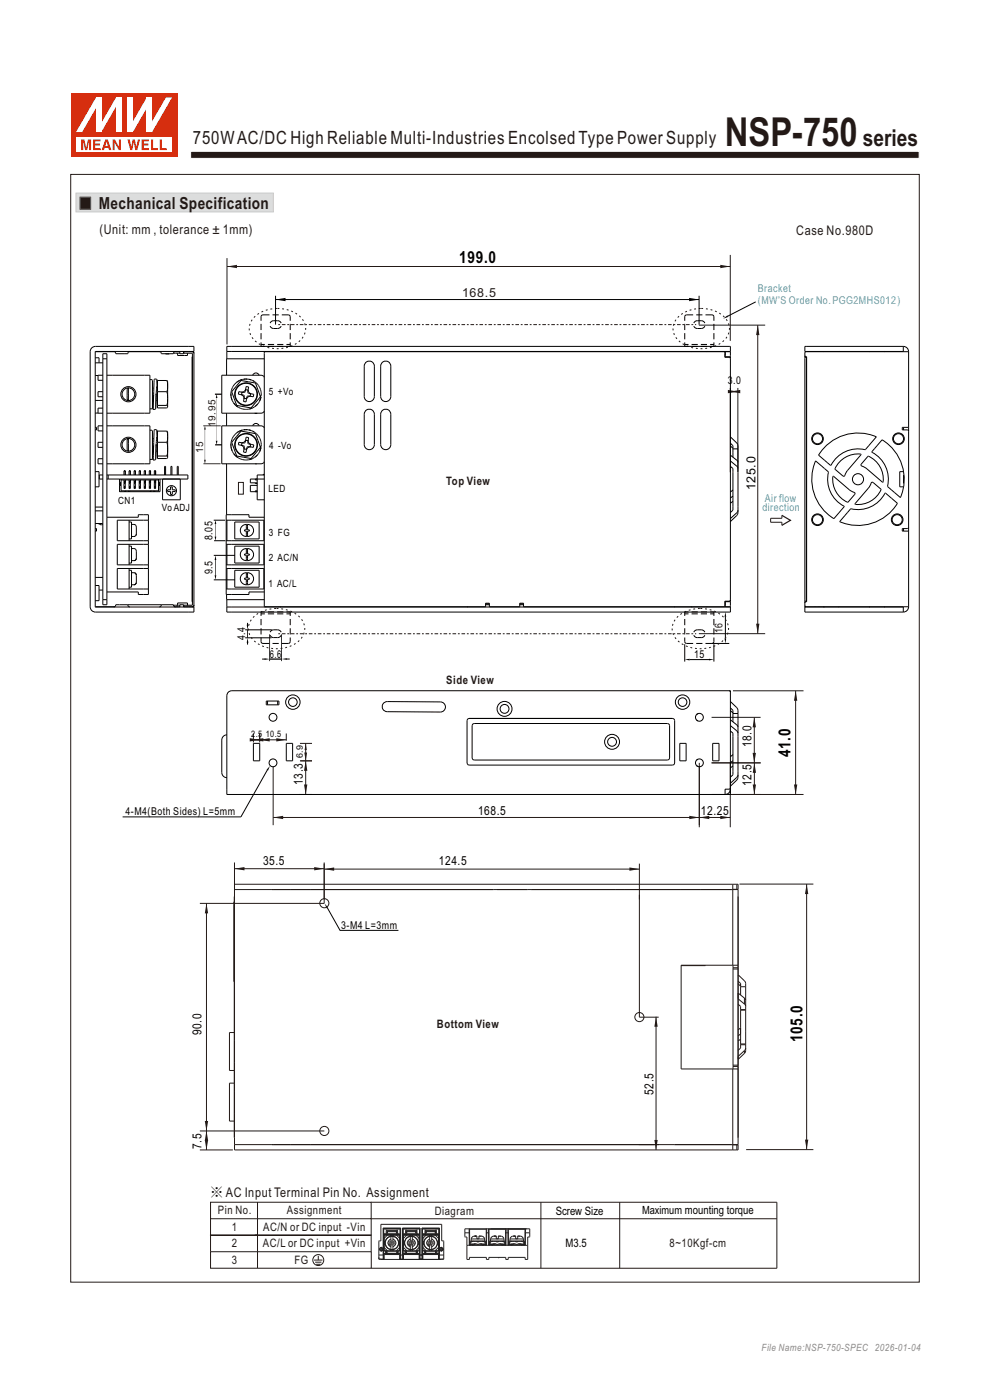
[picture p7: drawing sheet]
<svg xmlns="http://www.w3.org/2000/svg" width="210mm" height="297mm" viewBox="0 0 210 297" stroke-linecap="round" stroke-linejoin="round" font-family="sans-serif">
<path d="M16.1 41h41.9v4h-41.9z" fill-rule="evenodd" fill="#dcdddd" stroke="#c9cacb" stroke-width=".21"/>
<g fill="#231916" stroke="#595857" stroke-width=".21">
<path d="M17 41.8h2.2v2.6h-2.2z" fill-rule="evenodd"/>
<path d="M17 41.8h2.2v2.6h-2.2z" fill-rule="evenodd"/>
</g>
<path d="M40.4 32.1h154.6v1.5h-154.6z" fill-rule="evenodd" fill="#231916" stroke="#fff" stroke-width=".21"/>
<path d="M15 19.8h22.6v13.6h-22.6z" fill-rule="evenodd" fill="#d62e0f"/>
<path d="M16.1 29.1h20.4v3.1h-20.4z" fill-rule="evenodd" fill="#fff"/>
<g fill="#d62e0f">
<path d="M27 29.6h.5l.3 1.6 .3-1.6h.5l.3 1.6 .4-1.6h.4l-.6 2.2h-.4l-.3-1.7-.4 1.7h-.4z" fill-rule="evenodd"/>
<path d="M30 29.6h1.6v.4h-1.1v.5h1v.3h-1v.6h1.1v.4h-1.6z" fill-rule="evenodd"/>
<path d="M32 29.6h.5v1.8h1v.4h-1.5z" fill-rule="evenodd"/>
<path d="M33.9 29.6h.4v1.8h1.1v.4h-1.5z" fill-rule="evenodd"/>
<path d="M17.2 29.6h.7l.4 1.8 .4-1.8h.6v2.2h-.4v-1.9l-.4 1.9h-.4l-.5-1.9v1.9h-.4z" fill-rule="evenodd"/>
<path d="M19.7 29.6h1.6v.4h-1.1v.5h1v.3h-1v.6h1.2v.4h-1.7z" fill-rule="evenodd"/>
<path d="M22.6 30.1l.3 .9h-.6zM22.3 29.6l-.7 2.2h.5l.1-.4h.8l.1 .4h.5l-.7-2.2z" fill-rule="evenodd"/>
<path d="M23.9 29.6h.5l.8 1.5v-1.5h.4v2.2h-.4l-.9-1.6v1.6h-.4z" fill-rule="evenodd"/>
</g>
<g fill="#fff">
<path d="M24.6 20.7h1.1v7.3h-1.1z" fill-rule="evenodd"/>
<path d="M24.6 20.7h1.1l-4.2 7.3h-1.1z" fill-rule="evenodd"/>
<path d="M20.4 20.7h1.1v7.3h-1.1z" fill-rule="evenodd"/>
<path d="M20.4 20.7h1.1v.3l-4.1 7h-1.3z" fill-rule="evenodd"/>
<path d="M31.1 20.7h1.2v7.3h-1.2z" fill-rule="evenodd"/>
<path d="M35.2 20.7h1.3l-4.2 7.3h-1.2v-.3z" fill-rule="evenodd"/>
<path d="M27 20.7h1.2v7.3h-1.2z" fill-rule="evenodd"/>
<path d="M31.1 20.7h1.2v.3l-4.1 7h-1.1v-.3z" fill-rule="evenodd"/>
</g>
<path d="M48.1 54.8v18.3M48.1 56.5h106.8M154.9 54.1v18.2" fill="none" stroke="#231916" stroke-width=".21"/>
<g fill="#231916">
<path d="M48.1 56.5l2.2-.3v.7z"/>
<path d="M152.8 56.2l2.1 .3-2.1 .4z"/>
</g>
<path d="M154.9 82.3v17.9M154.9 83.1h1.6M156.5 82.3v17.8" fill="none" stroke="#231916" stroke-width=".21"/>
<g fill="#231916">
<path d="M154.4 82.7l2.1 .4-2.1 .3z"/>
<path d="M154.9 83.1l2.1-.4v.7z"/>
</g>
<path d="M148.2 69h14.1M160.7 69v65.4M148.2 134.4h14.1" fill="none" stroke="#231916" stroke-width=".21"/>
<g fill="#231916">
<path d="M160.7 69l.4 2.1h-.7z"/>
<path d="M160.4 132.3h.7l-.4 2.1z"/>
</g>
<g fill="none" stroke="#000" stroke-width=".21">
<path d="M55.4 68.7v1.3M55.4 70.7v1.3M55.4 72.6v.9h.8M55.4 73.1h.8M56.8 73.5h1.3M56.8 73.1h1.3M57.2 66.8l-1.6 .1-.2 .2v1M57.3 69.2l.3 .4 .5 .1h1l.5-.5M57.3 68.5l.2-.3 .4-.2 1.2 .1 .5 .4M57.8 66.8h1.3M58.4 62.7v6.2M58.4 63.5h89.9"/>
<path d="M58.8 73.5h1.3M58.8 73.1h1.3M59.8 66.8l1.6 .1 .2 .2v1M60.8 73.1h.8M61.6 68.7v1.3M61.6 70.7v1.3M61.6 72.6v.9h-.8M145.2 68.7v1.3M145.2 70.7v1.3M145.2 72.6v.9h.8M145.2 73.1h.8M146.7 73.5h1.3"/>
<path d="M146.7 73.1h1.3M147 66.8l-1.6 .1-.2 .2v1M147.2 69.2l.3 .4 .4 .1h1.1l.5-.5M147.2 68.5l.2-.3 .4-.2 1.2 .1 .5 .4M147.7 66.8h1.3M148.3 62.7v6.2M148.7 73.5h1.3M148.7 73.1h1.3M149.6 66.8l1.7 .1 .1 .2v1M150.6 73.1h.8M151.4 68.7v1.3M151.4 70.7v1.3"/>
<path d="M151.4 72.6v.9h-.8M160.3 64l-5.9 3.1M52 133.6h5.7M52 135.3h5.6M52.5 132.1v.7M52.5 133.6v1.7M52.5 136.1v.6M55.4 135.2v1l.2 .2 1.6 .1M55.4 131.3v1.3M55.4 133.3v1.3M55.4 130.2h.8M55.6 139.8h.6"/>
<path d="M56.2 129.8h-.8v.9M56.8 129.8h1.3M56.8 130.2h1.3M57.2 134.6v5.7M57.2 139.8h2.5M57.3 134.1l.3-.4 .5-.1h1l.5 .5M57.3 134.8l.2 .3 .4 .2 1.2-.1 .5-.4M57.8 136.5h1.3M58.8 129.8h1.3M58.8 130.2h1.3M59.7 134.6v5.7M60.7 139.8h.8"/>
<path d="M60.8 129.8h.8v.9M60.8 130.2h.8M61.6 135.2v1l-.2 .2-1.6 .1M61.6 131.3v1.3M61.6 133.3v1.3M145.2 135.2v1l.2 .2 1.6 .1M145.2 130.2h.8M145.2 131.3v1.3M145.2 133.3v1.3M145.2 136.7v3.7M146 129.8h-.8v.9M146.3 139.9h4.1"/>
<path d="M146.7 129.8h1.3M146.7 130.2h1.3M147.2 134.1l.3-.4 .4-.1h1.1l.5 .5M147.2 134.8l.2 .3 .4 .2 1.2-.1 .5-.4M147.7 136.5h1.3M148.7 129.8h1.3M148.7 130.2h1.3M149.6 136.5h5.1M150.6 129.8h.8v.9M150.6 130.2h.8M151.4 135.2v1l-.4 .3M151.4 131.3v1.3"/>
<path d="M151.4 133.3v1.3M151.4 136.7v3.7M153.9 130.9v4.6"/>
</g>
<path d="M58.4 63.5l2.2-.3v.7zM146.2 63.2l2.1 .3-2.1 .4zM153.4 67.6l.9-.7 .2 .3zM52.3 132.5h.4l-.2 1.1zM52.5 135.3l.2 1.1h-.4zM56.1 139.6l1.1 .2-1.1 .2zM59.8 139.8l1-.2v.4zM145.2 139.9l1.1-.1v.3zM150.4 139.8l1 .1-1 .2zM153.7 135.5h.3l-.1 1zM153.9 129.8l.1 1.1h-.3z" fill="#000"/>
<path d="M59 68.9h88.7M59 134.4h88.7" fill="none" stroke="#231916" stroke-width=".21" stroke-dasharray=".4 .4 .8 .4" stroke-linecap="butt"/>
<path d="M54.3 67a7.5 7.5 0 0 1 9.7 .5 3.5 3.5 0 0 1-1.3 5.5 7.5 7.5 0 0 1-9-1.1 3.3 3.3 0 0 1 .6-4.9zM144.2 67a7.5 7.5 0 0 1 9.7 .5 3.5 3.5 0 0 1-1.3 5.5 7.5 7.5 0 0 1-9-1.1 3.3 3.3 0 0 1 .6-4.9zM54.1 130.6a7.5 7.5 0 0 1 9.7 .6 3.5 3.5 0 0 1-1.3 5.4 7.5 7.5 0 0 1-9-1.1 3.3 3.3 0 0 1 .6-4.9zM144 130.6a7.5 7.5 0 0 1 9.7 .6 3.5 3.5 0 0 1-1.3 5.4 7.5 7.5 0 0 1-9-1.1 3.3 3.3 0 0 1 .6-4.9z" fill="none" stroke="#231916" stroke-width=".21" stroke-dasharray=".4 .6" stroke-linecap="butt"/>
<path d="M57.9 162.6v12.5M57.9 173.4h90.4M148.3 162.6v12.5" fill="none" stroke="#231916" stroke-width=".21"/>
<g fill="#231916">
<path d="M57.9 173.4l2.2-.3v.7z"/>
<path d="M146.2 173.1l2.1 .3-2.1 .4z"/>
</g>
<path d="M148.3 161.8v13.7M148.3 173.4h6.6M154.9 161.8v13.7" fill="none" stroke="#231916" stroke-width=".21"/>
<g fill="#231916">
<path d="M148.3 173.4l2.2-.3v.7z"/>
<path d="M152.8 173.1l2.1 .3-2.1 .4z"/>
</g>
<path d="M155.5 146.5h14.9M168.8 146.5v22M155.5 168.5h14.9" fill="none" stroke="#231916" stroke-width=".21"/>
<g fill="#231916">
<path d="M168.8 146.5l.3 2.2h-.7z"/>
<path d="M168.4 166.4h.7l-.3 2.1z"/>
</g>
<path d="M63.4 168.5h2.8M63.7 161.4h2.5M64.8 161.4v7.1" fill="none" stroke="#231916" stroke-width=".21"/>
<g fill="#231916">
<path d="M64.8 161.4l.4 2.1h-.7z"/>
<path d="M64.5 166.4h.7l-.4 2.1z"/>
</g>
<path d="M63.6 157.7h2.6M64.8 157.7v3.7M63.6 161.4h2.6" fill="none" stroke="#231916" stroke-width=".21"/>
<g fill="#231916">
<path d="M64.8 157.7l.3 1.4h-.5z"/>
<path d="M64.5 159.6h.6l-.3 1.8z"/>
</g>
<path d="M53.8 155.6v1.9M53.8 156.9h1.3M55.1 155.6v1.9" fill="none" stroke="#231916" stroke-width=".21"/>
<g fill="#231916">
<path d="M53.8 156.9l2.1-.3v.7z"/>
<path d="M53 156.6l2.1 .3-2.1 .4z"/>
</g>
<path d="M55.1 155.6v1.5M55.1 156.9h5.6M60.7 155.6v1.5" fill="none" stroke="#231916" stroke-width=".21"/>
<g fill="#231916">
<path d="M55.1 156.9l2.1-.3v.7z"/>
<path d="M58.6 156.6l2.1 .3-2.1 .4z"/>
</g>
<path d="M150.9 152.2h10.4M160 152.2v9.6M150.9 161.8h10.4" fill="none" stroke="#231916" stroke-width=".21"/>
<g fill="#231916">
<path d="M160 152.2l.4 2.1h-.8z"/>
<path d="M159.6 159.7h.8l-.4 2.1z"/>
</g>
<path d="M150.9 168.5h10.5M150.9 161.8h10.5M160 161.8v6.7" fill="none" stroke="#231916" stroke-width=".21"/>
<g fill="#231916">
<path d="M160 161.8l.4 2.2h-.7z"/>
<path d="M159.7 166.4h.7l-.4 2.1z"/>
</g>
<path d="M156.9 187.6h15.6M171.1 187.6v56.3M158.3 243.9h14.2" fill="none" stroke="#231916" stroke-width=".21"/>
<g fill="#231916">
<path d="M171.1 187.6l.4 2.1h-.7z"/>
<path d="M170.8 241.8h.7l-.4 2.1z"/>
</g>
<path d="M68.8 183.2v7.6M68.8 184.4h66.8M135.6 183.2v7.6" fill="none" stroke="#231916" stroke-width=".21"/>
<g fill="#231916">
<path d="M68.8 184.4l2.1-.4v.7z"/>
<path d="M133.5 184l2.1 .4-2.1 .3z"/>
</g>
<path d="M49.7 183v8.6M49.7 184.3h19.1M68.8 183v8.6" fill="none" stroke="#231916" stroke-width=".21"/>
<g fill="#231916">
<path d="M49.7 184.3l2.2-.4v.7z"/>
<path d="M66.6 183.9l2.2 .4-2.2 .3z"/>
</g>
<path d="M42.4 191.6h26.4M43.8 191.6v48.3M135.6 189.8v26M42.4 239.9h26.4" fill="none" stroke="#231916" stroke-width=".21"/>
<g fill="#231916">
<path d="M43.8 191.6l.4 2.2h-.8z"/>
<path d="M43.4 237.8h.8l-.4 2.1z"/>
</g>
<path d="M135.6 215.8h4.1M139.2 215.7v28.3" fill="none" stroke="#231916" stroke-width=".21"/>
<g fill="#231916">
<path d="M139.2 215.7l.3 2.1h-.7z"/>
<path d="M138.8 241.8h.7l-.3 2.2z"/>
</g>
<path d="M43.8 239.9v4.1M42.4 244h7" fill="none" stroke="#231916" stroke-width=".21"/>
<g fill="#231916">
<path d="M43.8 239.9l.4 2.1h-.8z"/>
<path d="M43.4 241.8h.8l-.4 2.2z"/>
</g>
<g fill="none" stroke="#000" stroke-width=".21">
<path d="M20.2 74.6h20.9v-1.1h-20.8l-.6 .1-.5 .7v54.7l.5 .7 .6 .1h20.8v-1l-20.9-.1M20.2 74.6h4.1M20.2 74.6v54.1M20.2 75.9h.8v1.1M20.2 77h1.6M20.2 79.7h.6M21.8 75h.9v53.3h-.9zM21.8 76.1h.9M21.8 79.6h-1v1.1h1M22.7 79.6h9.1v8.1h-9.1M27.4 74.6h6.6M27.5 74.6l-.3 .1-.1 .3h-2.5l-.1-.3-.3-.1"/>
<path d="M35.1 75h.8M36.8 74.9h1.3M37 74.6h1.1M37.2 74.6l-.3 .1-.1 .3h-2.6l-.1-.3-.2-.1M37.6 74.9l.1 .1M38.1 74.6v.4h.8v-.4M38.9 74.6h2l.2 .3v53.8h-2.2M38.9 74.9l1.9 .1v53.3l-1.9 .1M39 74.6v.3M39.8 74.9v.5h-2.1v-.4M40.8 74.6l.2 .1 .1 .3M40.8 75.7v51.9"/>
<path d="M48.1 76.1v3.5M48.1 74.6h106.8v-1.1h-106.8v2.6M48.1 76.1h8M53.6 79.6a.72 .72 0 0 1 .7-.5 .72 .72 0 0 1 .7 .5M56.3 74.6h.1M56.5 74.6h.1M59.2 74.6h-.1M59.6 74.6h-.1M77.6 76.9a1.07 1.07 0 0 1 1.1-.2 1.07 1.07 0 0 1 .7 1v6.4a1.07 1.07 0 0 1-1.1 1.1 1.07 1.07 0 0 1-1-1.1v-6.4zM81.1 76.9a1.07 1.07 0 0 1 1.1-.2 1.07 1.07 0 0 1 .7 1v6.4a1.07 1.07 0 0 1-1.1 1.1 1.07 1.07 0 0 1-1-1.1v-6.4zM104.4 74.6h.1M107.1 74.6h.1"/>
<path d="M127.9 74.6h.1M130.6 74.6h-.1M146.7 74.6h.1M150.1 74.6h-.2M153.8 74.6h1.1v54.1l-1.1 .1M153.9 75.7h1M153.9 74.6v1.2M154.9 76.1l-.1-.3h-1v-1.2h-97.7v54.1h46.9v-.7h.8v.7h6.4v-.7h.9v.7h42.7v-1.2h.9l.2-.2M170.7 75.4l.1 .2 .3 .1v51.9l-.3 .1-.1 .2M170.7 75.8h.3M171 75.7v51.9M172.9 74.6h.1"/>
<path d="M173.7 74.6h.1M174.7 74.6h.1M178.1 74.6h-.2M184.4 74.6h.1M187.7 74.6h-.1M191.6 74.6h.1M191.6 73.5l.8 .3 .3 .8M191.6 73.5h-20.9v1.1h20.9M191.6 73.5v1.1M192.7 74.6h-21.7l-.3 .3v53.8h22M192.7 74.6v54.1M20.2 90.7h.3v.5h-.3"/>
<path d="M20.2 84.9h1.6M20.2 87.6h.6M21.8 86.6h-1v1.1h1M21.8 83.1h-1v1.1h1M21.8 90.3h-1v1.1h1M21.8 93.8h-1v1.1h1M21.8 97.3h-1v1.1h1M22.7 90.3h9.1v8.1h-9.1M27.2 84.9h.1M27.2 82.3l-.2 .3v2.1l.2 .2M27.2 93l-.2 .3v2.1l.2 .3M27.2 82.3v2.6"/>
<path d="M27.2 93v2.7M27.2 82.3h.1M27.2 93h.1M27.2 95.7h.1M31.8 91.3h.4l.1 .1v6M31.8 80.5l.5 .1M32.3 80.6h.1M32.3 86.7h-.5M32.3 97.4l-.5 .1M32.3 80.6v6M32.3 86.6v.1M32.3 97.4h.1"/>
<path d="M32.3 82.3h.3M32.3 93h.3M32.4 84.9v.3M32.4 85.2h.1M32.5 84.9h-.2l.2 2M32.5 95.7h-.2l.2 1.9M32.6 83.8h.1M32.6 83.6h.1M32.6 94.3h.1M32.6 94.3v.1M32.6 83.8l-.2 1.4M32.6 94.6l-.2 1.4v-.3"/>
<path d="M32.7 80.5l-.2 6.4M32.7 80.5h.1M32.9 97.6h-.4M32.9 97.6h.1M33 97.5l-.1 .1M33 97.5h.1M33 86.6l-.1 .2-.4 .1M33 86.6h.1M33 86.5v.1M33 97.2v.3M33 97.1v.1M33 86.3v.2"/>
<path d="M33 86.2v.2M33 86.2v.3M33 96.9v.2M33 96.9v.3M33.1 85.8l-.1 .4M33.1 96.5l-.1 .4M33.1 95.8v.7M33.1 84.9l.3 .2M33.1 95.7l.3 .2M33.1 83.6h.1M33.1 94.3v.1M33.1 83.8v2"/>
<path d="M33.1 83.8h.1M33.1 83.6v2.2M33.1 83.6v.2M33.1 94.4v2.1M33.1 94.4v.2M33.1 83.5v.1M33.1 94.2v.2M33.2 80.4l-.5 .1M33.2 80.4h.1M33.2 91.2h-.5l-.2 6.4M33.2 80.4l.1 .1M33.2 91.2h.1"/>
<path d="M33.2 91.2l.1 .1M33.2 82.1l-.1 1.5M33.3 82v.3M33.3 82l-.1 .1M33.3 80.5v.1M33.3 91.3v.4M33.3 91.3h.1M33.3 80.6h.1M33.3 80.6v.4M33.3 81v.4M33.3 91.7v.4M33.3 93v-.2l-.2 1.6"/>
<path d="M33.3 82.3h.1M33.3 93h.1M33.3 81.4l.1 .8M33.3 92.1l.1 .8M33.4 82.2l-.1 .1M33.4 85.1v.1M33.4 82.1v.1M33.4 83.1h2M33.4 86h2M33.4 82.1h.1M33.4 93.8h2M33.4 96.7h2"/>
<path d="M33.4 92.8l-.1 .2M35.4 80.7h-2v5.8h2.1M35.4 91.5h-2v5.8l2.1-.1M35.4 83.1l.2 1.4-.2 1.5M35.4 93.8l.2 1.5-.2 1.4M35.4 86h.1M35.4 80.7l.2 1.2-.2 1.2M35.4 80.7l.1 .1M35.4 91.5l.1 .5v1.4M35.4 96.7l.2 .3M35.4 91.5h.1M35.5 86v.1"/>
<path d="M35.5 86.1l.1 .2M35.5 80.8h.1M35.5 91.5h.1M35.5 80.8l.1 5.5M35.5 91.5l.1 5.5M35.5 86.4v.1M35.5 97.2h.1M35.5 93.4l-.1 .4M35.5 93.4h.1M35.6 86.3l-.1 .1M35.6 97l-.1 .2M43.1 90.3h3.7"/>
<path d="M43.1 98.4h3.7M43.5 91.1v6.4M45.6 83.6h1.4M45.6 94.4h1.5M46 84.4v9.1M48.1 87.7v2.6M48.1 98.4v10.8M49.8 81.5a3.2 3.2 0 0 0 .6 4.8 3.2 3.2 0 0 0 4.7-1.2M49.8 92.2a3.2 3.2 0 0 0 .6 4.8 3.2 3.2 0 0 0 4.7-1.2M49.8 81.5h.1M49.8 92.2h.1M49.8 92.2a3.2 3.2 0 0 1 3.7-.8 3.2 3.2 0 0 1 1.9 3.3h-.2"/>
<path d="M50.7 93.8l1.1 .2 .2-.2 .2-1.1 .5 .1-.1 1.2 .2 .2 1 .2-.1 .5-1.1-.2-.2 .2-.2 1.1-.5-.1 .1-1.2-.2-.2-1-.1zM51.1 83.7a.79 .79 0 0 1 .6 .9M51.1 94.4a.79 .79 0 0 1 .6 1M51.1 80.7l3.1 .6 1 2.9-1.9 2.3-3.1-.5-1.1-2.9zM51.1 91.5l3.1 .5 1 2.9-1.9 2.4-3.1-.6-1.1-2.9zM51.3 93.9l-.1 .6M51.3 83.2l-.1 .5M51.8 84.5l.5 .1M51.8 95.2l.5 .1M51.8 84.1h.1M52.1 82.7l.5 .1M52.1 93.4l.5 .1"/>
<path d="M52.1 82.5a.79 .79 0 0 1-.9 .7M52.1 93.3a.79 .79 0 0 1-.9 .6M52.6 83.2l.1 .2 1.1 .2-.1 .6-1-.2M52.6 83.1l.1-1-.5-.1-.3 1.2-1.2-.1-.1 .5 1.1 .2 .1 .3M52.6 83.1v.1M52.6 82.6v.1a.79 .79 0 0 0 .7 .9M52.6 93.4a.79 .79 0 0 0 .7 .9M52.7 84l-.3 .1-.2 1.2-.5-.1 .1-1.1M52.7 84h.1M52.7 94.7h.1M53.2 83.5l-.1 .6M53.2 94.3l-.1 .5"/>
<path d="M53.2 84.1h-.1a.79 .79 0 0 0-.8 .6M53.2 94.8h-.1a.79 .79 0 0 0-.8 .7M53.6 90.3a.71 .71 0 0 1 .7-.5 .71 .71 0 0 1 .7 .5M53.9 80.9a3.2 3.2 0 0 0-4.1 .6M53.9 80.9h.1M53.9 80.9l.9 .9M54 87.7h.6M54.2 98.4h.2M54.8 81.8h.1M54.8 81.8l.6 1.3v.9h-.2M55.2 84v.2M55.2 94.7v.2"/>
<path d="M55.2 84.2h.1M55.2 94.9h.1M55.3 84.2v.1M55.3 94.9v.1M55.3 84.3l-.2 .8M55.3 95l-.2 .8M56.1 80l-.3-.3-.4-.1h-8.4v8.1h8.4l.4-.2 .3-.3M56.1 90.8l-.3-.4-.4-.1h-8.4v8.1h8.4l.4-.1 .3-.3M77.6 87.1a1.07 1.07 0 0 1 1.1-.2 1.07 1.07 0 0 1 .7 1v6.4a1.07 1.07 0 0 1-1.1 1.1 1.07 1.07 0 0 1-1-1.1v-6.4zM81.1 87.1a1.07 1.07 0 0 1 1.1-.2 1.07 1.07 0 0 1 .7 1v6.4a1.07 1.07 0 0 1-1.1 1.1 1.07 1.07 0 0 1-1-1.1v-6.4zM154.9 98.9l.6 .5M154.9 94.6l.6 .5"/>
<path d="M154.9 94l.6 .5M154.9 96.6l1.4 1 .2 .5M154.9 92.7l1.4 1.3 .2 .6v14.2l-.2 .6-1.4 1.2M154.9 97.8l1.4 1.1 .2 .5M155.5 99.4h.1M155.5 94.5v.1M155.5 94.6v2.4M155.5 99.4v8.8l-.6 .5M155.5 95.2h1M173 97.8l2.7 2.3a6.8 6.8 0 0 0 3.4 7.4l-2.2 2.5a9.8 9.8 0 0 1-3.9-12.2zM175.1 94.7a9.8 9.8 0 0 1 10.8-2l-2.3 2.7a6.8 6.8 0 0 0-7.4 3.3l-2.6-2.1zM178 98a4.7 4.7 0 0 1 4.6-1.6l-2.8 3.4-.8 1.2h-.2l-1.7-1.5z"/>
<path d="M184.1 96.8a5 5 0 0 1 3.2 5.5l-3.4-2.8-1.3-.8 .1-.2zM187.1 93.3a9.8 9.8 0 0 1 3.9 12.3l-2.7-2.4a6.8 6.8 0 0 0-3.4-7.4zM191.7 90.7v.5M192.7 90.7h-1.3v.5h1.1l.2 .3M20.2 112.1h.3v.6h-.3M20.2 100.1h.8v3.2h-.8M20.2 107.6h1.6M20.2 111.1h1.6M20.2 108.4h1.6M20.9 111.1l.5 .2h.4M21.8 100.8h-.7v.8h.7M22.7 109.7h6.6v-.5h2.2v16.9h-2.2v-.5h-6.6"/>
<path d="M22.7 100.8h17.2v.8h-17.2M22.9 100.8v.8M25.4 101.6v2.7h8.5v-2.7M25.4 103h.3M25.4 102.4h.3M25.4 102.9h.3M25.4 102.7h.3M25.4 102.8h.3M25.4 102.5h.3M25.4 102.6h.3M25.7 101.8h7.9M25.7 104.1h7.9"/>
<path d="M25.7 101.6v2.7M26.3 103.2h.3M26.3 103.3h.3M26.3 100.8v-.9h.3v.9M26.3 101.8v1.8h.3v-1.8M26.3 102.2h.3M26.3 102.3h.3M26.3 102.6h.3M26.4 104.1v.2M26.5 104.1v.2M26.6 104.1v.2M27.3 104.1v.2"/>
<path d="M27.4 104.1v.2M27.4 103.2h.2M27.4 100.8v-.9h.2v.9M27.4 101.8v1.8h.2v-1.8M27.4 103.3h.2M27.4 102.2h.2M27.4 102.3h.2M27.4 102.6h.2M27.4 110.4v4.3M27.4 115.5v4.3M27.4 110.7h.5v3.6h-.5M27.4 115.9h.5v3.5h-.5"/>
<path d="M27.5 104.1v.2M27.9 116.4h.7l.3 .2v.3v1.7l-.3 .3h-.7M27.9 111.3h.7l.3 .2v1.8M27.9 113.8h.5M28.4 103.2h.3M28.4 103.3h.3M28.4 100.8v-.9h.3v.9M28.4 101.8v1.8h.3v-1.8M28.4 102.2h.3M28.4 102.3h.3M28.4 102.6h.3M28.6 113.8h-.2"/>
<path d="M28.9 113.3l-.2 .4-.3 .1M28.9 113.3v.3M29.5 103.2h.3M29.5 103.3h.3M29.5 100.8v-.9h.3v.9M29.5 101.8v1.8h.3v-1.8M29.5 102.2h.3M29.5 102.3h.3M29.5 102.6h.3M30.6 103.2h.3M30.6 103.3h.3M30.6 100.8v-.9h.3v.9"/>
<path d="M30.6 101.8v1.8h.3v-1.8M30.6 102.2h.3M30.6 102.3h.3M30.6 102.6h.3M31.5 110.4h-6.6v4.3h6.6M31.5 115.5h-6.6v4.3h6.6M31.7 103.2h.2M31.7 103.3h.2M31.7 100.8v-.9h.2v.9M31.7 101.8v1.8h.2v-1.8M31.7 102.2h.2M31.7 102.3h.2"/>
<path d="M31.7 102.6h.2M31.8 104.1v.2M31.9 104.1v.2M32 104.1v.2M32.7 104.1v.2M32.7 103.2h.3M32.7 103.3h.3M32.7 100.8v-.9h.3v.9M32.7 101.8v1.8h.3v-1.8M32.7 102.2h.3M32.7 102.3h.3M32.7 102.6h.3"/>
<path d="M32.8 104.1v.2M32.9 104.1v.2M33.6 103h.3M33.6 102.4h.3M33.6 102.9h.3M33.6 102.7h.3M33.6 102.8h.3M33.6 102.5h.3M33.6 102.6h.3M33.6 101.6v2.7M34.5 101.6v4.4h3.7v-4.4M34.9 100.8v-1.9h.2v1.9"/>
<path d="M36.2 103.3h.4v.6h.6v.4h-.6v.6h-.4v-.6h-.6v-.4h.6zM36.3 100.8v-1.9h.2v1.9M37.6 100.8v-1.9h.2v1.9M45.3 110.4h2.5M45.3 117.8h4.5M45.4 114.7h2.4M45.7 111.2v2.9M45.7 118.4v3.6M48 115.5h8v4.3h-8M48 110.4h8v4.3h-8M48.1 110.4v4.3M48.1 115.5v4.3"/>
<path d="M49.8 115.9h5.2v3.5h-5.2zM49.8 110.7h5.2v3.6h-5.2zM52.3 116.4a1.28 1.28 0 0 0-1.3 1.3 1.28 1.28 0 0 0 1.3 1.2M52.3 111.3a1.28 1.28 0 0 0-1.3 1.2 1.28 1.28 0 0 0 1.3 1.3M52.3 118.9h.2M52.3 116.4h.2M52.3 113.8h.2M52.3 111.3h.2M52.3 111.3v1.1h-.4v.3h.4v1.1M52.3 116.4v1.1h-.4v.3h.4v1.1M52.5 116.4a1.28 1.28 0 0 1 1.3 1.3 1.28 1.28 0 0 1-1.3 1.2M52.5 111.3a1.28 1.28 0 0 1 1.3 1.2 1.28 1.28 0 0 1-1.3 1.3"/>
<path d="M52.5 111.3v1.1h.4v.3h-.4v1.1M52.5 116.4v1.1h.4v.3h-.4v1.1M54.2 101.6v.2h.4M54.2 102.4v.2h.4M54.6 103h-1.5v1.3h1.5M54.6 104.1h-.4v.2M56.1 100.6l-.3 .2M56.1 109.7h-3.3v-.5h-4.8v16.9h4.8v-.5h3.3M56.1 101.6h-3v.8h1.5M56.1 100.8h-1.5v5.2h1.5M154.9 110h.1M155.5 105.2l-.6 .5"/>
<path d="M155.5 103.9l-.6 .5M155.5 103.9h.1M155.5 106.3l-.6 .5M156.5 108.2l-.2 .6-1.4 1.2M176.7 101.1h.1l3.6 3 1 .5-.1 .3-1.4 1.6a5.1 5.1 0 0 1-3.2-5.4zM180.4 108a6.8 6.8 0 0 0 7.4-3.4l2.6 2.2a9.8 9.8 0 0 1-12.3 3.9zM184.8 102.4h.4l1.7 1.4a5 5 0 0 1-5.5 3.1l3-3.6zM191.5 100.1h-.6v3.2h.6M191.7 100.8v1.8M191.7 112.1v.6M192.7 111.9l-.2 .2h-1.1v.6h1.3M20.2 128.7h4.1"/>
<path d="M20.2 124.2h.8v3.2h-.8M20.2 122.5h1.6M21 125.2h.8M21.8 127.2h.9M24.1 128.8l.4-.2 .1-.3h12.2l.1 .3 .3 .2M27.1 128.3l.1 .3 .3 .2M27.4 120.6v4.4M27.4 121h.5v3.6h-.5M27.9 121.5h.7l.3 .3v.3v1.7l-.5 .3h-.5M28.6 121.5l.3 .5M31.5 120.6h-6.6v4.4h6.6M34.2 128.3l-.1 .3-.3 .2"/>
<path d="M36.8 128.4h1.3M37 128.7h1.1M37.7 128.4v-.5h2.1v.5M37.7 128.4h-.1M38.1 128.8v-.5h.8v.5M39 128.4v.3M41.1 128.3l-.3 .4M45.3 123h4.5M48 120.6h8v4.4h-8M48.1 126.1v1.1M48.1 127.2v2.6h106.8v-1h-106.8M48.1 127.2h8"/>
<path d="M48.1 120.6v4.4M49.8 121h5.2v3.6h-5.2zM52.3 121.5a1.28 1.28 0 0 0-1.3 1.3 1.28 1.28 0 0 0 1.3 1.3M52.3 124.1h.2M52.3 121.5h.2M52.3 121.5v1.1h-.4v.3h.4v1.2M52.5 121.5a1.28 1.28 0 0 1 1.3 1.3 1.28 1.28 0 0 1-1.3 1.3M52.5 121.5v1.1h.4v.3h-.4v1.2M56.4 128.7l-.1 .1M56.5 128.7v.1M59.1 128.7l.1 .1M59.5 128.7l.1 .1"/>
<path d="M99.2 128.7l-.1 .1M103 128.3h.8M103 128.1h.8M110.2 128.3h.9M110.2 128.1h.9M143 128.7l.1 .1M146.8 128.7l-.1 .1M149.9 128.7l.1 .1M153.9 127.6h1M153.9 127.5v1.2M170.7 128.5l.3 .2M170.7 127.5h.3"/>
<path d="M172.9 128.7v.1M173.7 128.7v.1M174.8 128.7l-.1 .1M177.9 128.7l.1 .1M184.5 128.7l-.2 .1M187.6 128.7l.1 .1M191.6 128.8h-20.9v1h20.9M191.6 128.8v1M191.7 128.7l-.1 .1M192.7 128.7a1.13 1.13 0 0 1-1.1 1.1M48.1 155.9a1.11 1.11 0 0 0-1.1 1.1v6.9a1.11 1.11 0 0 0 1.1 1.1M53.8 157.7h1.3v3.7h-1.3z"/>
<path d="M56.5 148.7h2.7v.8h-2.7zM56.8 148.7v.8M58.9 148.7v.8M60.7 157.7h1.4v3.7h-1.4zM81.4 149.1l.8-.3 11.2 .1a1.07 1.07 0 0 1 1.1 1.1 1.07 1.07 0 0 1-1.1 1.1l-11.3-.1a1.07 1.07 0 0 1-1-.7 1.07 1.07 0 0 1 .3-1.2zM99.2 152.5l.3-.1h43.2l.3 .1 .1 .4v9l-.1 .3-.3 .1h-43.2l-.3-.1-.1-.3v-9zM100.3 153.6l.3-.1h41l.3 .1 .1 .3v6.9l-.1 .3-.3 .1h-41l-.3-.1-.2-.3v-6.9zM144.2 157.7h1.3v3.7h-1.3zM147.8 152.8l.2 .1M148 151.4l-.2 .2M151.2 157.7h1.3v3.7h-1.3zM154.7 146.5l.2 .3"/>
<path d="M154.9 155.1l.6 .4v8.9M154.9 150.2l.6 .5M154.9 150.7l.6 .5M154.9 152.7l1.4 1.1 .2 .5M154.9 148.8l1.4 1.3 .2 .6v14.2l-.2 .6-1.4 1.3M154.9 153.9l1.4 1.1 .2 .5M155.5 150.7h.1M155.5 150.7v2.4M155.5 151.4h1M56.7 163.3l-5.6 10h-25.1M147.8 162.4l.2 .2M148 161.1l-.2 .1"/>
<path d="M153.8 168.5h-105.7l.1-21.2 .5-.6 .5-.2h105.7v22h-1M153.9 167.4l-.1 .1M154.9 167.4a1.13 1.13 0 0 1-1.1 1.1M154.9 167.1l-.2 .3h-.9v1.1M155.5 161.4l-.6 .4M155.5 164.4l-.6 .5M155.5 160.1l-.6 .4M155.5 160.1h.1M155.5 162.5l-.6 .4M156.5 164.4l-.2 .5-1.4 1.3M69.4 192.6l2.8 4.8M72.1 197.4h12.4"/>
<circle cx="27.2" cy="83.6" r="1.61"/>
<circle cx="27.2" cy="94.4" r="1.61"/>
<circle cx="27.2" cy="83.6" r="1.34"/>
<circle cx="27.2" cy="94.4" r="1.34"/>
<circle cx="52.2" cy="83.6" r="2.42"/>
<circle cx="52.2" cy="94.4" r="2.42"/>
<circle cx="52.2" cy="83.6" r="2.32"/>
<circle cx="52.2" cy="94.4" r="2.32"/>
<circle cx="173.4" cy="93.1" r="1.07"/>
<circle cx="173.4" cy="93.1" r="1.23"/>
<circle cx="190.6" cy="93.1" r="1.07"/>
<circle cx="190.6" cy="93.1" r="1.23"/>
<circle cx="36.4" cy="104.1" r="1.07"/>
<circle cx="173.4" cy="110.3" r="1.07"/>
<circle cx="173.4" cy="110.3" r="1.23"/>
<circle cx="182" cy="101.7" r="1.18"/>
<circle cx="190.3" cy="110.3" r="1.23"/>
<circle cx="190.3" cy="110.3" r="1.07"/>
<circle cx="57.9" cy="152.2" r=".83"/>
<circle cx="62.1" cy="149" r="1.53"/>
<circle cx="62.1" cy="149" r=".91"/>
<circle cx="107" cy="150.4" r="1.58"/>
<circle cx="107" cy="150.4" r=".94"/>
<circle cx="129.8" cy="157.4" r="1.58"/>
<circle cx="129.8" cy="157.4" r=".94"/>
<circle cx="144.8" cy="149" r="1.53"/>
<circle cx="144.8" cy="149" r=".91"/>
<circle cx="148.4" cy="152.2" r=".83"/>
<circle cx="57.9" cy="161.8" r=".83"/>
<circle cx="148.4" cy="161.8" r=".83"/>
</g>
<path d="M43.3 97.5h.3l-.1 .9zM43.5 90.3l.1 .8h-.3zM45.8 93.5h.3l-.1 .9zM46 83.6l.1 .8h-.3zM45.5 113.9h.4l-.2 .8zM45.7 110.4l.2 .8h-.4zM45.7 117.8l.2 1h-.4zM45.5 122h.4l-.2 1zM57.3 162.5l-.4 1-.3-.2zM68.9 191.7l.7 .8-.3 .2z" fill="#000"/>
<g fill="none" stroke="#231916" stroke-width=".21">
<path d="M50.6 102.3h1v2.5h-1zM163.5 110h2.4v-.7l1.8 1.1-1.8 1v-.6h-2.4zM49.6 191.9h.1M49.7 191.3v16.9M49.7 190.2v51.1M49.7 188.7h106.9v54.1h-106.9M155.4 188.7h1.2v-1.1h-106.9v56.4h106.9v-1.1h-1.2M155.4 187.6v17.2M156.3 187.6v1.1M49.6 207.7h.1M49.7 219h-1v8.1h1M149.6 204.8l-5.1 .1"/>
<path d="M155.5 205.6h1.1M155.5 204.8v22M155.5 205.3h1.1M156.6 206.8l.4 .4a2.44 2.44 0 0 1 1.2 1.5v14.2l-.3 .6M156.6 213l.5 .5M156.6 208.1l.5 .5M156.6 208.7l.5 .5M156.6 210.7h.1M156.6 204.8h-12.1v22h12.1M156.6 211.9h.1M156.6 211.9l1.3 1.1M156.6 210.7l1.3 1"/>
<path d="M156.6 210.7v1.2M157.1 218.1l-.5 .4M157.1 219.3l-.5 .5M157.1 208.6v2.5M157.1 208.6v.1M157.1 209.2h.1M157.1 213.5h.1M157.1 213.5v8.8l-.5 .5M157.1 218.7h.1M157.1 219.3h.1M157.1 218v.1M157.1 214.2h1.1"/>
<path d="M157.1 209.3h1.1M157.9 213l.3 .5M157.9 211.7l.3 .5M157.9 211.7v1.3M158.2 218.7h.1M158.2 214.3h-1.1M49.7 229.8h-1v8h1M155.4 226.8v17.2M155.5 226h1.1M155.5 226.2h1.1M156.6 224.1v.6M156.6 224.1h.1"/>
<path d="M156.6 224.7v.1M157.1 220.4l-.5 .5M157.1 221.6h1.1M157.1 221.5h1.1M157.9 223.5l-1.3 1.2M157.9 222.9l-1.3 1.2M157.9 222.9v.6M158.2 222.3l-.3 .6M44.7 258.5v7M44.7 255h34v3.5h-34zM54.6 255v14M78.7 258.5v7"/>
<path d="M78.8 255h86v14.1l-86-.1M78.8 258.5h86M80.8 259.7h12.9M114.7 255v14.1M131.5 255v14.1M156.3 242.9v1.1M44.6 262l10 .1zM44.7 265.5h34.1v3.5h-34.1zM54.2 262l24.5 .1zM66.6 267.3h1.8M66.8 267.8h1.4M67.1 268.2h.9"/>
<path d="M67.5 266.4v.9"/>
<circle cx="68.8" cy="191.6" r=".97"/>
<circle cx="135.6" cy="215.8" r=".97"/>
<circle cx="68.8" cy="239.9" r=".97"/>
<circle cx="67.5" cy="267.3" r="1.16"/>
</g>
<g fill="none" stroke="#231f20" stroke-width=".21">
<path d="M80.8 259.7v3.5l-.4 .1v3.8M93.7 259.7v3.5l.4 .1v3.8M80.4 267.1h.1M80.4 267.1h.9M80.4 266.2h1M80.4 265h1M80.7 264.8l.4 .1-.1 .4-.4-.1zM80.9 264.5v1M81.3 260.5v6.5M81.3 260.5l.1 .1M81.3 260.5h3.7M81.3 267.2h-.1"/>
<path d="M81.3 266.9h.1M81.3 267v.1M81.3 267.1h.1M81.3 267.1v.1M81.3 267.2h.1M81.4 260.6v6.3M81.4 260.6v.1M81.4 260.6h3.5M81.4 266.8v.2M81.4 267h.1M81.4 267l-.1 .1M81.4 267v.1"/>
<path d="M81.4 260.7v5.2M81.4 260.7h3.5M81.4 267.1l-.1 .1M81.4 266.2v.9M81.4 267.1h.1M81.4 265.9h3.5v.3l-.1-.1M81.4 265.9v.3M81.4 264.1h.1M81.4 264h.1M81.4 263.3h.1M81.4 262.2h.1M81.4 265.1h.1"/>
<path d="M81.4 265h.1M81.4 264.8h.1M81.4 264.7h.1M81.4 264.4h.1M81.4 264.3h.1M81.4 263.7h.1M81.4 263.6h.1M81.4 263h.1M81.4 262.9h.1M81.4 262.6h.1M81.4 262.3h.1M81.4 261.9h3.4"/>
<path d="M81.5 265.2l.1 .1M81.5 262.2l.1-.2h3l.2 .2M81.5 264.6l.7 .7M81.5 263.5h.2M81.5 263.4h.2M81.5 266.1l-.1 .1M81.5 267.1v.1M81.5 266.1v1M81.5 266.1h3.3M81.7 263.9h-.2M81.7 263.9l-.2 .1M81.8 265.4v.5"/>
<path d="M81.8 265.4l.2 .1M81.9 261v.7l.2-.1M81.9 261l.2 .2M81.9 261h2.4M82 265.4l.1 .5M82 265.5v.4M82 265.9h2.3M82 265.5h.1M82 265.5h2.3M82.1 261.6h.1M82.1 261.2v.4M82.1 261.2h2.1"/>
<path d="M82.1 260.7h-.4M82.2 261.6h1.9M82.2 261.6l-.8 .1v3.7l3.4-.1v-3.4l-.7-.3M82.2 261.2v.4M82.2 262l-.7 .7M82.2 261.2h.1M82.3 263.9l.2 .3M82.5 264.2l.1-.2 .1 .1-.1 .2M82.5 264.2l.1 .1M82.6 263.7h1.1M82.6 264.3l.3 .2M82.9 262v.2"/>
<path d="M82.9 265.1v.2M82.9 262.3h.4v1.2h.7v.4h-.7v1.2h-.4v-1.2h-.6v-.4h.6zM82.9 262.9l-.6 .6M82.9 262l.1 .2M83 265.1l-.1 .2M83.1 263.1v1.2M83.3 265.1v.2M83.3 262v.2M83.3 262.9l.6 .6M83.4 265.1v.2M83.4 262v.2M83.9 263.9l-.6 .6"/>
<path d="M84 261.2h.1M84.1 261.6h.1M84.1 261.2v.4M84.1 262l.7 .7M84.2 260.7h.1M84.2 260.7h.3M84.2 261.2v.4M84.2 265.5h.1M84.2 261.6l.1 .1M84.2 265.5v.4M84.3 265.4l-.1 .5M84.3 265.5v.4"/>
<path d="M84.3 261l-.1 .2M84.3 261v.7M84.4 265.4l-.1 .1M84.5 265.4v.5M84.6 263.9l.2 .1M84.6 263.9h.2M84.8 267.1v.1M84.8 267.1h.1M84.8 266.1v1M84.8 265.2l-.2 .1M84.8 264.1h.1M84.8 264h.1"/>
<path d="M84.8 263.3h.1M84.8 262.2h.1M84.8 263.4h-.2M84.8 265.1h.1M84.8 265h.1M84.8 264.8h.1M84.8 264.7h.1M84.8 264.4h.1M84.8 264.3h.1M84.8 264.6l-.7 .7M84.8 263.5h-.2M84.8 263.7h.1"/>
<path d="M84.8 263.6h.1M84.8 263h.1M84.8 262.9h.1M84.8 262.6h.1M84.8 262.3h.1M84.9 267.1l.1 .1M84.9 260.7h-3.5M84.9 267l.1 .1M84.9 267v.1M84.9 267h.1M84.9 266.9v.1M84.9 266.5v.4"/>
<path d="M84.9 260.6v.1M84.9 266.2h.6v.8M84.9 260.6v6.5M84.9 260.6h.1M85 267.2h.1M85 267.1h.4M85 267.1v.1M85 267.1h.1M85 267v.1M85 266.9v.1M85 260.5l-.1 .1M85 260.5v6.5"/>
<path d="M85.1 267.2h.1M85.3 267.2h.1M85.4 260.5v6.6M85.4 260.5l.1 .1M85.4 260.5h3.7M85.4 267.1h.1M85.4 267.1v.1M85.4 267.2h-.1M85.5 260.6v6.5M85.5 260.6v.1M85.5 260.6h3.5M85.5 267h.1"/>
<path d="M85.5 267l-.1 .1M85.5 267v.1M85.5 260.7h3.5M85.5 267.1l-.1 .1M85.5 267.1h.1M85.6 264.1h.1M85.6 264h.1M85.6 263.3h.1M85.6 262.2h.1M85.6 265.1h.1M85.6 265h.1M85.6 264.8h.1"/>
<path d="M85.6 264.7h.1M85.6 264.4h.1M85.6 264.3h.1M85.6 263.7h.1M85.6 263.6h.1M85.6 263h.1M85.6 262.9h.1M85.6 262.6h.1M85.6 262.3h.1M85.6 261.9h3.3M85.6 264.6l.7 .7M85.6 263.5h.2"/>
<path d="M85.6 263.4h.2M85.6 267.1v.1M85.6 266.1h3.3M85.6 266.1v1M85.8 263.9h-.2M85.8 263.9l-.2 .1M85.9 265.4v.5M85.9 265.4l.2 .1M86 261v.7M86 261l.2 .2M86 261h2.5M86.1 265.4l.1 .5"/>
<path d="M86.1 265.9h2.3M86.1 265.5h.1M86.1 265.5h2.3M86.1 265.5v.4M86.2 261.6h.1M86.2 261.6l-.1 .1M86.2 261.2v.4M86.2 261.2h2.1M86.2 260.7h-.4M86.2 260.7h.1M86.3 261.6h1.9M86.3 261.6l-.7 .1v3.7l3.3-.1v-3.4l-.7-.3"/>
<path d="M86.3 262l-.7 .7M86.3 261.2v.4M86.3 261.2h.1M86.5 263.9l.1 .3M86.6 264.1l.2 .1-.1 .1zM86.7 263.7h1.1M86.7 264.3l.3 .2M87 262v.2M87 265.1v.2M87 262.3h.5v1.2h.6v.4h-.6v1.2h-.5v-1.2h-.6v-.4h.6zM87 262.9l-.5 .6M87.1 262v.2"/>
<path d="M87.1 265.1v.2M87.2 263.1v1.2M87.4 265.1v.2M87.4 262v.2M87.5 262.9l.5 .6M87.5 265.1v.2M87.5 262v.2M88 263.9l-.5 .6M88.2 261.2h.1M88.2 261.6h.1M88.2 261.2v.4M88.2 262l.7 .7"/>
<path d="M88.3 260.7h.1M88.3 261.2v.4M88.3 260.7h.4M88.3 265.5h.1M88.3 265.5v.4M88.4 265.4l-.1 .5M88.4 265.5v.4M88.4 265.5l.2-.1v.5M88.5 261l-.2 .2M88.5 261v.7l-.2-.1M88.7 263.9l.2 .1M88.7 263.9h.2"/>
<path d="M88.9 266.1l.1 .1M88.9 267.1v.1M88.9 267.1h.1M88.9 266.1v1M88.9 262.2l-.2-.2-3.1 .1v3.1l.2 .1M88.9 265.2l-.2 .1M88.9 264.1h.1M88.9 264h.1M88.9 263.3h.1M88.9 263.4h-.2M88.9 262.2h.1M88.9 265.1h.1"/>
<path d="M88.9 265h.1M88.9 264.8h.1M88.9 264.7h.1M88.9 264.4h.1M88.9 264.3h.1M88.9 263.5h-.2M88.9 263.7h.1M88.9 263.6h.1M88.9 263h.1M88.9 262.9h.1M88.9 262.6h.1M88.9 262.3h.1"/>
<path d="M88.9 264.6l-.7 .7M89 265.9h-3.5v.3l.1-.1M89 265.9v.3M89 260.7v5.2M89 267.1l.1 .1M89 266.2v.9M89 260.7h.1M89 267l.1 .1M89 267v.1M89 267h.1M89 266.8v.1M89 260.6v6.4"/>
<path d="M89 266.2h.6M89 260.6v.1M89 260.6h.1M89.1 267.2h.1M89.1 267.1h.4M89.1 267.1v.1M89.1 267.1h.1M89.1 267v.1M89.1 260.5l-.1 .1M89.1 260.5v6.5M89.2 267.2h.1M89.4 267.2h.1"/>
<path d="M89.5 260.5l.1 .1M89.5 260.5h3.7M89.5 260.5v6.6M89.5 267.2h-.1M89.5 267.1h.1M89.5 267.1v.1M89.5 267.2h.1M89.6 260.6h.1M89.6 260.6h3.5M89.6 260.6v6.2M89.6 260.6v.1M89.6 266.8v.1"/>
<path d="M89.6 266.9v.1M89.6 266.9h.1M89.6 267h.1M89.6 267l-.1 .1M89.6 267v.1M89.6 260.7h3.5M89.6 260.7h.1M89.6 267.1l-.1 .1M89.6 267.1h.1M89.6 266.2v.9M89.6 265.9h3.5v.3l-.1-.1M89.6 260.7v5.2"/>
<path d="M89.6 265.9v.3M89.7 264.1h.1M89.7 264h.1M89.7 263.3h.1M89.7 262.2h.1M89.7 265.1h.1M89.7 265h.1M89.7 264.8h.1M89.7 264.7h.1M89.7 264.4h.1M89.7 264.3h.1M89.7 263.7h.1"/>
<path d="M89.7 263.6h.1M89.7 263h.1M89.7 262.9h.1M89.7 262.6h.1M89.7 262.3h.1M89.7 261.9h3.3M89.7 265.2l.2 .1M89.7 262.2l.2-.2 3.1 .1v3.1l-.1 .1M89.7 264.6l.7 .7M89.7 263.5h.2M89.7 263.4h.2M89.7 266.1l-.1 .1"/>
<path d="M89.7 267.1v.1M89.7 266.1h3.3M89.7 266.1v1M89.9 263.9h-.2M89.9 263.9l-.2 .1M90 265.4v.5M90.1 265.4l.1 .1M90.1 261h2.5M90.1 261l.1 .7 .1-.1M90.1 261l.2 .2M90.2 265.4l.1 .5M90.2 265.9h2.3"/>
<path d="M90.2 265.5h.1M90.2 265.5h2.3M90.2 265.5v.4M90.3 265.5v.4M90.3 261.6h.1M90.3 261.2h2.1M90.3 261.2v.4M90.3 260.7h-.3M90.3 260.7h.1M90.4 261.6h1.9M90.4 261.6l-.7 .1v3.7l3.3-.1v-3.4l-.7-.3M90.4 262l-.7 .7"/>
<path d="M90.4 261.2v.4M90.4 261.2h.1M90.6 263.9l.1 .3M90.7 264.2l.1-.2 .2 .1-.2 .2M90.7 264.2l.1 .1M90.8 263.7h1.1M90.8 264.3l.3 .2M91.1 262v.2M91.1 265.1v.2M91.1 262.3h.5v1.2h.6v.4h-.6v1.2h-.5v-1.2h-.6v-.4h.6zM91.1 262.9l-.5 .6M91.2 262v.2"/>
<path d="M91.2 265.1v.2M91.4 263.1v1.2M91.5 265.1l.1 .2M91.6 262l-.1 .2M91.6 262.9l.5 .6M91.6 265.1v.2M91.6 262v.2M92.1 263.9l-.5 .6M92.3 261.2h.1M92.3 261.6h.1M92.3 261.2v.4M92.3 262l.7 .7"/>
<path d="M92.4 260.7h.4M92.4 265.5h.1M92.4 261.2v.4M92.4 261.6l.1 .1M92.5 265.5v.4M92.5 265.4l-.1 .5M92.6 261l-.2 .2M92.6 261v.7M92.7 265.4l-.2 .1M92.7 265.4v.5M92.8 263.9l.2 .1M92.8 263.9h.2"/>
<path d="M93 267.1v.1M93 267.1h.1M93 266.1v1M93 264.1h.1M93 264h.1M93 263.3h.1M93 262.2h.1M93 265.1h.1M93 265h.1M93 264.8h.1M93 264.7h.1M93 264.4h.1"/>
<path d="M93 264.3h.1M93 263.7h.1M93 263.6h.1M93 263h.1M93 262.9h.1M93 262.6h.1M93 262.3h.1M93 263.5h-.2M93 263.4h-.2M93 264.6l-.7 .7M93.1 265h1M93.1 267.1l.1 .1"/>
<path d="M93.1 260.7h-3.5M93.1 267l.1 .1M93.1 267v.1M93.1 267h.1M93.1 266.5v.5M93.1 266.2h1M93.1 260.6v6.5M93.1 260.6v.1M93.2 267.2h.1M93.2 267.1h.9M93.2 267.1v.1M93.2 267.1h.1"/>
<path d="M93.2 267v.1M93.2 260.5l-.1 .1M93.2 260.5v6.5M93.3 267.2h.1M93.5 264.8l.4 .1-.1 .4-.4-.1zM93.6 264.5v1M93.7 267.1h-12.9M94.1 267.1h.1M98.6 260.7h13.8v1.6l-.5 .1v4.8h-.5v-.5h-3.6v.5h-.5v-.5h-3.6v.5h-.5v-.5h-3.6v.5h-.6v-4.8l-.4-.1zM99 264.2h.4M99.4 264.2h.1M99.5 261.5h.1"/>
<path d="M99.5 264.1l-.1 .1M99.5 264.1h.1M99.6 261.5h-1M99.6 261.5h.1M99.6 264.1l-.2 .1M99.6 264.1h.1M99.6 264.1l.1 .1M99.6 260.8l-.1-.1v3.4M99.6 260.8v3.3M99.6 260.8h3.6M99.6 264h3.5M99.6 264.2h3.5"/>
<path d="M99.7 264.1v.1M99.7 263.3h3.3v.7l-.7-.2-2.6 .2zM99.9 263.5v.5M100 262.8h2.8M100 262.8l-.1 .5h2.9v-.5M100.2 264.1v.1M100.3 264.1h.1M100.3 264.1v.1M100.4 264v.1M100.4 263.3l-.7 .2M100.5 262.2l-.2 .2-.3 .4M100.5 262.2v.1"/>
<path d="M100.6 262.2l-.1 .1M100.6 262.2h.6v.6M100.6 262.2h.6M100.6 263.8v.3M100.7 263.3h.1M100.7 262.2h.1M100.7 263.8v.3M100.8 262.2h-.1M100.8 262.2h.1M100.9 262.2h.1M100.9 262.2h-.1M101 262.2h.1"/>
<path d="M101.1 263.3l.5 .2M101.1 263.3l.1 .2M101.6 262.2v.6M101.6 262.2h.6M101.6 262.2h.1M101.6 263.3l-.1 .2M101.6 262.2h.3M101.7 262.2h.1M101.7 263.3l-.1 .2M101.8 262.2h.4M102 263.8v.3M102 263.3h.1"/>
<path d="M102.1 263.8v.3M102.2 262.2v.1M102.2 262.2l.3 .2 .3 .4M102.3 263.3l.6 .2M102.4 264v.1M102.4 264.1h.1M102.4 264.1v.1M102.5 264.1v.1M102.9 263.5v.5M102.9 264.1v.1M103 263.5h-.1M103.1 264.1v.1"/>
<path d="M103.1 264.1h.1M103.1 261.5h.1M103.2 260.8v-.1v3.4M103.2 260.8l-.1 3.3M103.2 264.1h.1M103.2 261.5h.1M103.2 261.5h.5M103.2 264.1l.1 .1M103.3 264.2h.1M103.4 264.2h.1M103.5 264.2h.3M103.5 264.2h.1"/>
<path d="M103.7 261.5h-.1M103.7 264.1l-.2 .1M103.7 264.1h.1M103.7 261.5h.1M103.7 260.8l-.1-.1 .1 3.4M103.7 260.8v3.3M103.7 260.8h3.6M103.7 264h3.5M103.7 264.1l.1 .1M103.8 264.1v.1M103.8 264.2h3.4M103.8 263.3h3.4v.7l-.8-.2-2.6 .2z"/>
<path d="M104 263.5v.5M104.1 262.8h2.8M104.1 262.8l-.1 .5h2.9v-.5M104.3 264.1v.1M104.4 264.2v-.1v.1M104.5 264v.1M104.5 263.3l-.7 .2M104.6 262.2l-.2 .2-.3 .4M104.6 262.2v.1M104.7 262.2l-.1 .1M104.7 262.2h.6M104.7 263.8v.3"/>
<path d="M104.8 263.3h.1M104.8 262.2h.1M104.9 262.2h.1M104.9 262.2h-.1M104.9 263.8v.3M105 262.2h-.1M105 262.2h.1M105 262.2h-.3M105.1 262.2h.1M105.1 262.2h-.1M105.2 262.2h-.1M105.2 263.3l.1 .2"/>
<path d="M105.2 262.2h.1M105.3 263.3v.2M105.3 262.2h-.1M105.3 262.2h.1M105.3 262.2v.6M105.7 262.2h.6M105.7 262.2h.1M105.7 263.3l-.1 .2M105.7 262.2v.6M105.8 262.2h.1M105.8 263.3l-.5 .2M105.9 262.2h.1"/>
<path d="M105.9 262.2h.4M105.9 266.7l-.2 .2M106.1 263.8v.3M106.1 263.3h.1M106.2 263.8v.3M106.3 262.2v.1M106.3 262.2l.3 .2 .3 .4M106.4 263.3l.6 .2M106.5 264v.1M106.5 264.1v.1M106.7 264.1v.1M107 263.5v.5"/>
<path d="M107 264.1v.1M107.2 263.5h-.2M107.2 264.1v.1M107.2 264.1h.1M107.2 264.1l-.1 .1M107.3 261.5h.1M107.3 260.8v-.1v3.4M107.3 260.8l-.1 3.3M107.3 264.1h.1M107.3 264.1l.1 .1M107.4 264.2h-.2M107.5 264.2h.1"/>
<path d="M107.6 264.2h.1M107.8 261.5h-.1M107.8 264.1l-.2 .1M107.8 264.1h.1M107.8 261.5h.1M107.8 264.2h.1M107.8 261.5h-.5M107.8 260.8h3.6M107.8 260.8l-.1-.1 .1 3.4M107.8 260.8l.1 3.3M107.9 264h3.4M107.9 264.1v.1"/>
<path d="M107.9 264.2h3.4M107.9 263.3h3.4v.7l-.7-.2-2.7 .2zM108.1 263.5v.5M108.2 262.8h2.8M108.2 262.8v.5h2.9l-.1-.5M108.4 264.1v.1M108.6 264.1v.1M108.6 264v.1M108.6 263.3l-.7 .2M108.8 262.2l-.3 .2-.3 .4M108.8 262.2v.1M108.8 262.2h.6"/>
<path d="M108.8 263.8v.3M108.9 263.3h.1M109 262.2h.1M109 263.8v.3M109.1 262.2h.1M109.1 262.2h.3v.6M109.2 262.2h-.4M109.2 262.2h.1M109.2 262.2h-.1M109.3 263.3l.5 .2M109.4 263.3v.2M109.8 262.2h.6"/>
<path d="M109.8 263.3v.2M109.9 263.3l-.1 .2M110.2 263.8v.3M110.3 263.3h.1M110.4 263.8v.3M110.4 262.2h-.6v.6M110.4 262.2v.1M110.4 262.2l.5 .4 .1 .2M110.6 263.3l.5 .2M110.6 264v.1M110.6 264.1h.1M110.6 264.1v.1"/>
<path d="M110.8 264.1v.1M111.1 263.5v.5M111.2 264.1v.1M111.3 263.5h-.2M111.3 264.1v.1M111.3 264.1h.1M111.4 261.5h.1M111.4 260.8l.1-.1-.1 3.4M111.4 264.1h.1M111.4 260.8l-.1 3.3M111.4 261.5h1M111.4 264.1l.2 .1"/>
<path d="M111.6 264.2h-.3M111.6 264.2h.1M111.6 264.2h.3"/>
<circle cx="80.9" cy="265" r=".38"/>
<circle cx="83.1" cy="263.7" r="1.41"/>
<circle cx="83.1" cy="263.7" r="1.45"/>
<circle cx="87.2" cy="263.7" r="1.41"/>
<circle cx="87.2" cy="263.7" r="1.45"/>
<circle cx="91.4" cy="263.7" r="1.45"/>
<circle cx="91.4" cy="263.7" r="1.41"/>
<circle cx="93.6" cy="265" r=".38"/>
</g>
<path d="M15 37h180v235h-180z" fill="none" stroke="#231916" stroke-width=".21"/>
<text font-size="8.5" fill="#231916" x="153.8" y="31">NSP-750</text>
<text font-size="4.9" fill="#231916" x="183.1" y="31">series</text>
<text font-size="3.9" fill="#231916" x="40.9" y="30.6">750WAC/DC High Reliable Multi-Industries EncolsedType Power Supply</text>
<text font-size="3.5" fill="#231916" x="20.9" y="44.3">Mechanical Specification</text>
<g font-size="3.5">
<text x="97.4" y="55.7">199.0</text>
<text x="167.7" y="160.7" transform="rotate(-90 167.7 160.7)">41.0</text>
<text x="170.2" y="221.1" transform="rotate(-90 170.2 221.1)">105.0</text>
</g>
<g font-size="2.8" fill="#231916">
<text x="21.1" y="49.6">(Unit: mm , tolerance ± 1mm)</text>
<text x="168.9" y="49.9">Case No.980D</text>
</g>
<text font-size="2.8" x="44.6" y="253.9">※ AC Input Terminal Pin No. Assignment</text>
<text font-size="2.6" fill="#231916" x="98" y="63.1">168.5</text>
<g font-size="2.6">
<text x="160.2" y="104" transform="rotate(-90 160.2 104)">125.0</text>
<text x="159.4" y="158.5" transform="rotate(-90 159.4 158.5)">18.0</text>
<text x="64.3" y="166.5" transform="rotate(-90 64.3 166.5)">13.3</text>
<text x="159.4" y="166.7" transform="rotate(-90 159.4 166.7)">12.5</text>
<text x="101.4" y="173">168.5</text>
<text x="148.7" y="172.8">12.25</text>
<text x="55.8" y="183.5">35.5</text>
<text x="93.1" y="183.5">124.5</text>
<text x="42.7" y="219.6" transform="rotate(-90 42.7 219.6)">90.0</text>
<text x="138.6" y="232.3" transform="rotate(-90 138.6 232.3)">52.5</text>
<text x="42.7" y="243.8" transform="rotate(-90 42.7 243.8)">7.5</text>
</g>
<g font-size="2.5" fill="#231916">
<text x="94.7" y="102.8">Top View</text>
<text x="94.7" y="145">Side View</text>
<text x="92.7" y="218">Bottom View</text>
<text x="46.2" y="257.6">Pin No.</text>
<text x="60.9" y="257.6">Assignment</text>
<text x="92.2" y="257.7">Diagram</text>
<text x="49.2" y="261.1">1</text>
<text x="55.8" y="261.1">AC/N or DC input -Vin</text>
<text x="49.2" y="268.1">3</text>
<text x="49.2" y="264.6">2</text>
<text x="55.8" y="264.6">AC/L or DC input +Vin</text>
<text x="62.5" y="268.1">FG</text>
<text x="142" y="264.6">8~10Kgf-cm</text>
</g>
<g font-size="2.5">
<text x="117.9" y="257.9">Screw Size</text>
<text x="120" y="264.6">M3.5</text>
</g>
<text font-size="2.4" x="136.2" y="257.6">Maximum mounting torque</text>
<g font-size="2.3" fill="#50a9b6">
<text x="160.8" y="64.5">(MW’S Order No.PGG2MHS012)</text>
<text x="160.8" y="61.9">Bracket</text>
<text x="162.2" y="106.4">Air flow</text>
<text x="161.7" y="108.5">direction</text>
</g>
<g font-size="2.3">
<text x="154.4" y="81.4">3</text>
<text x="155.5" y="81.4">.0</text>
<text x="45.1" y="114.6" transform="rotate(-90 45.1 114.6)">8.05</text>
<text x="45.1" y="121.8" transform="rotate(-90 45.1 121.8)">9.5</text>
<text x="52" y="135.8" transform="rotate(-90 52 135.8)">4.4</text>
<text x="57.3" y="139.5">6.6</text>
<text x="147.2" y="139.5">15</text>
<text x="26.6" y="172.8">4-M4(Both Sides) L=5mm</text>
<text x="72.4" y="197">3-M4 L=3mm</text>
</g>
<text font-size="2.3" fill="#231916" x="153.2" y="134.3" transform="rotate(-90 153.2 134.3)">16</text>
<g font-size="2.1">
<text x="57" y="83.9">5 +Vo</text>
<text x="57.1" y="95.3">4 -Vo</text>
<text x="25" y="107">CN1</text>
<text x="57" y="104.3">LED</text>
<text x="34.3" y="108.4">Vo ADJ</text>
<text x="57" y="113.7">3 FG</text>
<text x="57" y="119.1">2 AC/N</text>
<text x="56.9" y="124.5">1 AC/L</text>
</g>
<g font-size="2.1" fill="#231916">
<text x="45.7" y="90.5" transform="rotate(-90 45.7 90.5)">19.95</text>
<text x="43.1" y="96" transform="rotate(-90 43.1 96)">15</text>
</g>
<text font-size="2.1" fill="#898989" x="161.5" y="286.5">File Name:NSP-750-SPEC 2026-01-04</text>
<g font-size="1.9">
<text x="53.3" y="156.4">2.5 10.5</text>
<text x="64.3" y="160.9" transform="rotate(-90 64.3 160.9)">6.9</text>
</g>
</svg>
